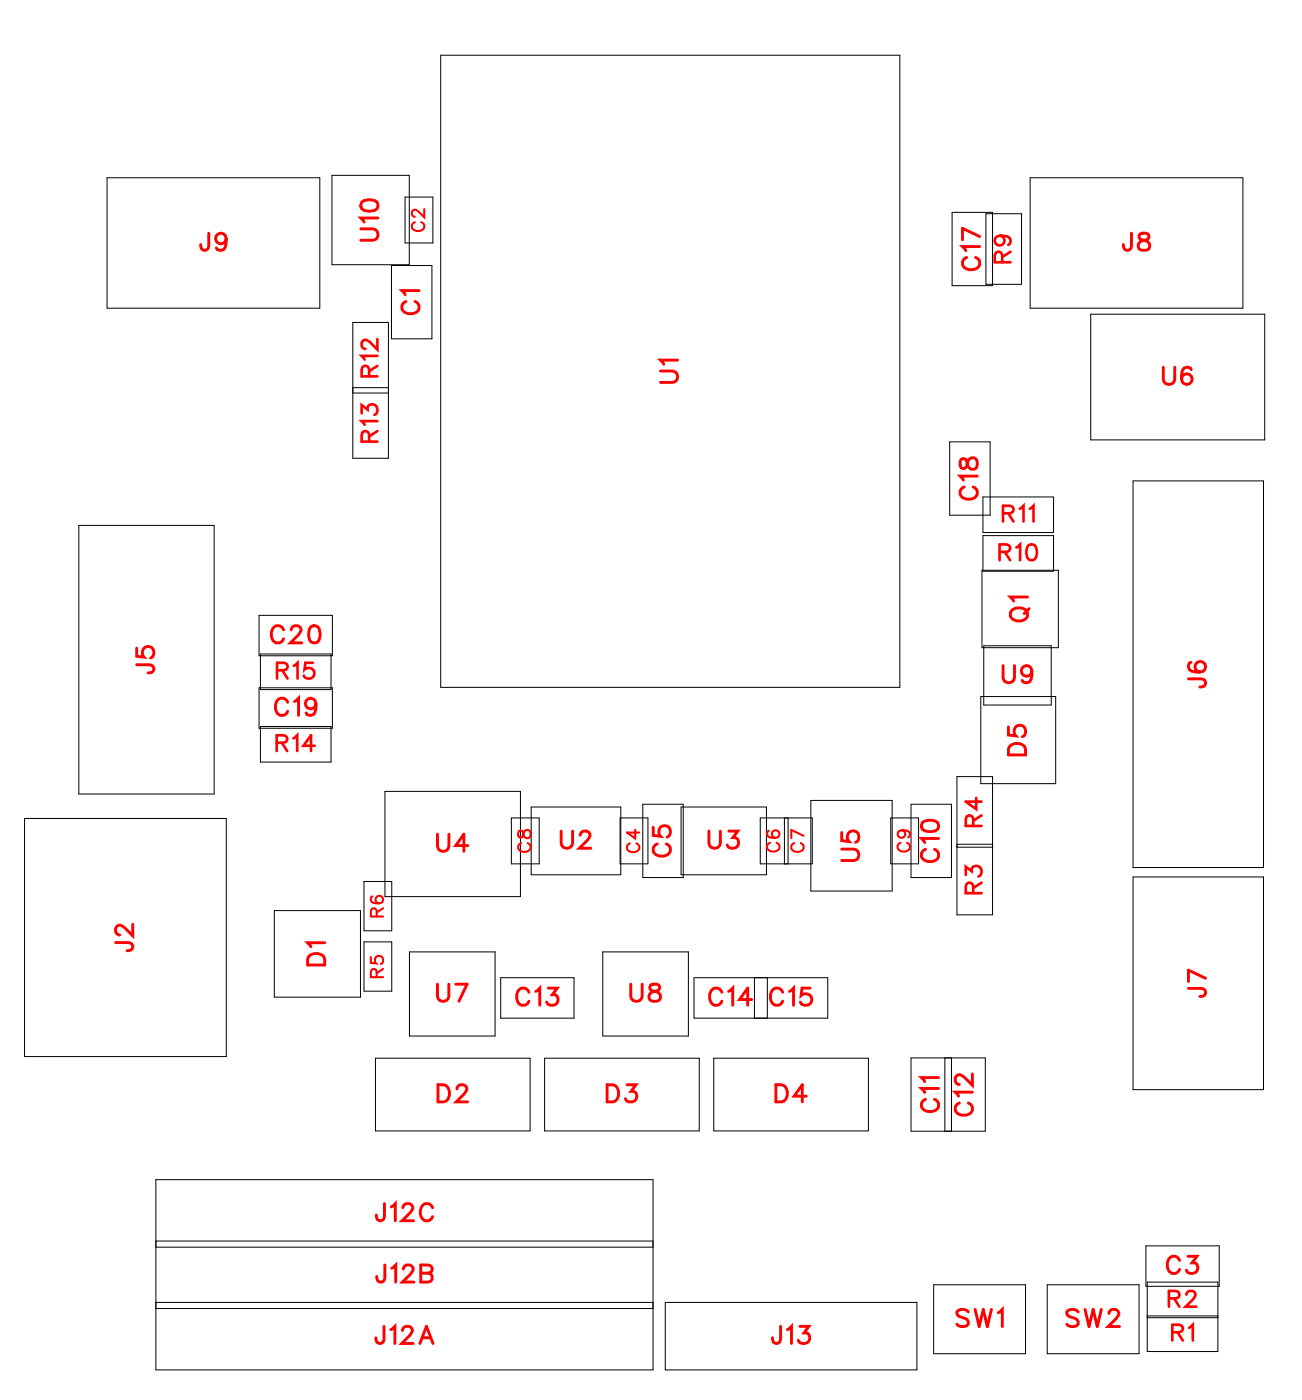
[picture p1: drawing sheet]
<svg xmlns="http://www.w3.org/2000/svg" width="54mm" height="58mm" viewBox="0 0 54 58" stroke-linecap="round" stroke-linejoin="round" font-family="sans-serif">
<g fill="none" stroke="#000" stroke-width=".04">
<path d="M4.4 7.4h8.8v5.4h-8.8zM13.7 7.3h3.2v3.7h-3.2zM14.6 16.3h1.5M14.6 13.3h1.5v5.7h-1.5zM14.6 16h1.5M16.2 11h1.7v3h-1.7zM16.8 8.2h1.1v1.9h-1.1zM18.2 2.3h19v26.2h-19zM39.3 18.3h1.7v3h-1.7zM39.4 8.8h1.7v3h-1.7zM40.8 8.8h1.5v3h-1.5zM42.6 7.4h8.8v5.4h-8.8z"/>
<path d="M45.1 13h7.2v5.2h-7.2zM46.9 19.9h5.4v16h-5.4zM1 33.9h8.4v9.8h-8.4zM3.3 21.7h5.6v11.2h-5.6zM10.7 25.5h3.1v1.6h-3.1zM10.7 28.5h3.1v1.6h-3.1zM10.8 27.1h2.9v1.4h-2.9zM10.8 30.1h2.9v1.4h-2.9zM11.4 37.7h3.5v3.6h-3.5zM15.1 36.5h1.1v2h-1.1zM15.1 39h1.1v2h-1.1zM15.9 32.8h5.6v4.3h-5.6z"/>
<path d="M16.9 39.4h3.6v3.5h-3.6zM21.2 33.9h1.1v1.9h-1.1zM22 33.4h3.7v2.8h-3.7zM24.9 39.4h3.6v3.5h-3.6zM25.7 33.9h1.1v1.9h-1.1zM26.6 33.3h1.7v3h-1.7zM28.2 33.4h3.5v2.8h-3.5zM31.5 33.9h2.1v1.9h-2.1zM32.5 33.9v1.9M32.6 33.9v1.9M33.6 33.1h3.3v3.8h-3.3zM36.9 33.9h1.1v1.9h-1.1z"/>
<path d="M37.7 33.3h1.7v3h-1.7zM39.6 32.1h1.5v5.8h-1.5zM39.6 34.9h1.5M39.6 35.1h1.5M40.6 28.8h3.1v3.6h-3.1zM40.6 23.6h3.2v3.2h-3.2zM40.7 20.6h2.9v1.4h-2.9zM40.7 22.2h2.9v1.4h-2.9zM40.7 26.7h2.8v2.5h-2.8zM46.9 36.3h5.4v8.8h-5.4zM6.5 53.9h20.5M6.5 48.8h20.5v7.9h-20.5z"/>
<path d="M6.5 51.4h20.5M6.5 54.2h20.5M6.5 51.6h20.5M15.5 43.8h6.4v3h-6.4zM20.7 40.5h3.1v1.6h-3.1zM22.5 43.8h6.4v3h-6.4zM27.5 53.9h10.4v2.8h-10.4zM28.7 40.5h5.6v1.6h-5.6zM29.5 43.8h6.4v3h-6.4zM31.2 40.5v1.6M31.8 40.5v1.6M37.7 43.8h3.1v3h-3.1z"/>
<path d="M38.6 53.2h3.8v2.8h-3.8zM39.1 43.8v3M39.4 43.8v3M43.3 53.2h3.8v2.8h-3.8zM47.4 51.6h3.1v1.6h-3.1zM47.5 53.1h2.9v2.8h-2.9zM47.5 54.5h2.9"/>
</g>
<g fill="none" stroke="#f00" stroke-width=".12">
<path d="M8.6 9.7v.6h-.2l-.1-.2M9.4 9.9a.22 .22 0 0 1-.3 .2 .22 .22 0 0 1-.1-.4 .22 .22 0 0 1 .3 .1l.1 .1a.34 .34 0 0 1-.3 .5l-.1-.1M14.9 9.5h.5l.2 .2-.1 .2h-.6M15 8.4l.2-.1a.3 .3 0 0 1 .4 .2 .38 .38 0 0 1-.3 .2 .38 .38 0 0 1-.4-.2zM15.6 9h-.7l.2 .2M16.8 12.5a.26 .26 0 0 0-.2 .3 .26 .26 0 0 0 .3 .2h.2a.26 .26 0 0 0 .2-.2 .26 .26 0 0 0-.1-.3M17.3 12h-.7l.2 .2M27.3 15.4h.5l.2 .2-.1 .2h-.6M28 14.9h-.7l.2 .2M39.8 19v.4h.1l.3-.4a.24 .24 0 0 1 .3 .2 .24 .24 0 0 1-.3 .2l-.1-.1-.1-.3zM40 10.7a.26 .26 0 0 0-.2 .3 .26 .26 0 0 0 .3 .2h.2a.26 .26 0 0 0 .2-.2 .26 .26 0 0 0-.1-.3M40.4 19.7h-.7l.2 .2"/>
<path d="M40.5 10.2h-.7l.2 .2M40.5 9.8l-.7-.3v.4M46.8 9.7v.6h-.2l-.1-.2M47.2 9.7v.2l.3 .1 .1 .1a.24 .24 0 0 1-.3 .3 .24 .24 0 0 1-.2-.3l.4-.3v-.1zM48.1 15.2v.5l.2 .2 .3-.1v-.6M49.3 15.3v-.1a.35 .35 0 0 0-.5 .3 .35 .35 0 0 0 .3 .4 .22 .22 0 0 0 .2-.2 .22 .22 0 0 0-.2-.2 .22 .22 0 0 0-.2 .2M4.8 39l.6 .1 .1 .2-.2 .1M5.5 38.3v.4l-.3-.3-.3-.1-.1 .1v.2l.2 .1M5.7 27.5h.6v.3l-.2 .1M5.7 26.8v.4h.3a.25 .25 0 0 1 0-.4 .25 .25 0 0 1 .3 .1 .25 .25 0 0 1-.1 .3M11.7 26.1a.26 .26 0 0 0-.3-.2 .26 .26 0 0 0-.2 .3v.1a.26 .26 0 0 0 .2 .3 .26 .26 0 0 0 .3-.2M11.9 29.1a.26 .26 0 0 0-.3-.2 .26 .26 0 0 0-.2 .3v.1a.26 .26 0 0 0 .2 .3 .26 .26 0 0 0 .3-.2"/>
<path d="M12.1 26.1l.1-.2h.1l.2 .1-.1 .3-.4 .3h.5M12.2 29l.2-.1v.7M12.8 39.5h.2h.3l.1 .4h-.7zM12.9 25.9h.1a.37 .37 0 0 1 .2 .4 .37 .37 0 0 1-.2 .3 .45 .45 0 0 1-.1-.7zM13.1 29.1a.22 .22 0 0 1-.3 .2 .22 .22 0 0 1-.1-.3 .22 .22 0 0 1 .3 0l.1 .1a.34 .34 0 0 1-.3 .5l-.1-.1M13.4 39h-.7l.2 .2M18.1 34.5v.5l.2 .2 .2-.1 .1-.6M19.4 35h-.5l.3-.5v.7M23.2 34.4v.5l.2 .2 .3-.1v-.6M24 34.6l.1-.2h.2l.1 .1-.1 .3-.3 .3h.4M27 34.2v.4h.3a.25 .25 0 0 1 0-.4 .25 .25 0 0 1 .4 .1 .25 .25 0 0 1-.1 .3M27.2 34.9a.26 .26 0 0 0-.2 .3 .26 .26 0 0 0 .3 .2h.2a.26 .26 0 0 0 .2-.2 .26 .26 0 0 0-.1-.3"/>
<path d="M29.3 34.4v.5l.2 .2 .3-.1v-.6M30.2 34.4h.3l-.2 .3a.24 .24 0 0 1 .2 .4 .24 .24 0 0 1-.4-.1M34.8 35.1h.5l.2 .3-.1 .2h-.6M34.8 34.5v.3h.3a.25 .25 0 0 1 0-.3 .25 .25 0 0 1 .4 0 .25 .25 0 0 1-.1 .4M38.2 34.1l.2-.1a.3 .3 0 0 1 .4 .2 .38 .38 0 0 1-.3 .2 .38 .38 0 0 1-.4-.2zM38.3 35.2a.26 .26 0 0 0-.2 .3 .26 .26 0 0 0 .3 .2h.2a.26 .26 0 0 0 .2-.2 .26 .26 0 0 0-.1-.3M38.8 34.7h-.7l.2 .2M39.9 20.2a.26 .26 0 0 0-.2 .3 .26 .26 0 0 0 .3 .2h.2a.26 .26 0 0 0 .2-.2 .26 .26 0 0 0-.1-.3M41.5 27.6v.5l.2 .2 .2-.1 .1-.6M41.7 30.1v.3l.3 .1a.25 .25 0 0 1 0-.4 .25 .25 0 0 1 .4 0 .25 .25 0 0 1-.1 .4M41.8 30.8h.2h.3l.1 .4h-.7zM41.9 25.2a.35 .35 0 0 1 .4 0 .35 .35 0 0 1 .2 .4 .33 .33 0 0 1-.5 .1 .33 .33 0 0 1-.1-.5z"/>
<path d="M42.5 24.7h-.7l.1 .2M42.6 25.2l-.2 .2M42.7 27.8a.22 .22 0 0 1-.3 .2 .22 .22 0 0 1-.1-.4 .22 .22 0 0 1 .4 .1v.1a.34 .34 0 0 1-.3 .5l-.1-.1M49.2 28.1h.6l.1 .3h-.2M49.3 27.4h-.1a.35 .35 0 0 0 .3 .5 .35 .35 0 0 0 .4-.3 .22 .22 0 0 0-.2-.2 .22 .22 0 0 0-.2 .2 .22 .22 0 0 0 .2 .2M15.9 54.9v.6l-.3 .1v-.2M15.9 49.8v.7h-.3v-.2M15.9 52.4v.6h-.2l-.1-.2M16.2 55l.1-.1v.7M16.2 50l.2-.2v.7M16.2 52.5l.2-.1v.7M16.7 55.1l.1-.2h.1l.2 .1-.1 .3-.4 .3h.5"/>
<path d="M16.7 50l.1-.2h.1l.2 .2-.1 .2-.4 .3h.5M16.7 52.5l.1-.1h.2l.1 .1-.1 .2-.3 .4h.4M17.4 55.6l.2-.7 .3 .7M17.4 52.7l.5 .1v.1l-.2 .2h-.3v-.7h.5v.2l-.2 .1M17.5 55.4h.3M17.9 50a.26 .26 0 0 0-.3-.2 .26 .26 0 0 0-.2 .3v.2a.26 .26 0 0 0 .2 .2 .26 .26 0 0 0 .3-.1M18.1 40.7v.5l.2 .2 .2-.1 .1-.6M18.1 44.9h.3a.38 .38 0 0 1 .2 .4 .38 .38 0 0 1-.2 .3h-.3zM18.9 40.7h.4l-.3 .7M18.9 45.1l.1-.2h.2l.1 .1-.1 .3-.3 .3h.5M21.9 41.1a.26 .26 0 0 0-.3-.2 .26 .26 0 0 0-.2 .3v.1a.26 .26 0 0 0 .2 .3 .26 .26 0 0 0 .3-.2M22.2 41l.1-.1v.7"/>
<path d="M22.7 40.9h.4l-.2 .3a.24 .24 0 0 1 .1 .4 .24 .24 0 0 1-.4-.1M25.1 44.9h.3a.38 .38 0 0 1 .2 .4 .38 .38 0 0 1-.2 .3h-.3zM25.9 44.9h.4l-.2 .3a.24 .24 0 0 1 .2 .4 .24 .24 0 0 1-.4-.1M26.1 40.7v.5l.2 .2 .2-.1 .1-.6M26.9 40.8v.2l.3 .1 .1 .1a.24 .24 0 0 1-.2 .3 .24 .24 0 0 1-.2-.3l.4-.3v-.1zM29.9 41.1a.26 .26 0 0 0-.3-.2 .26 .26 0 0 0-.2 .3v.1a.26 .26 0 0 0 .2 .3 .26 .26 0 0 0 .3-.2M30.2 41l.1-.1v.7M31.1 41.4h-.5l.3-.5v.7M32.1 44.9h.2a.38 .38 0 0 1 .3 .4 .38 .38 0 0 1-.3 .3h-.2zM32.3 54.9v.6l-.3 .1v-.2M32.4 41.1a.26 .26 0 0 0-.3-.2 .26 .26 0 0 0-.2 .3v.1a.26 .26 0 0 0 .2 .3 .26 .26 0 0 0 .3-.2M32.6 55l.2-.1v.7"/>
<path d="M32.7 41l.1-.1v.7M33.1 54.9h.4l-.2 .3a.24 .24 0 0 1 .1 .4 .24 .24 0 0 1-.4-.1M33.4 45.4h-.5l.3-.5v.7M33.5 40.9h-.3v.3a.25 .25 0 0 1 .3 0 .25 .25 0 0 1 0 .4 .25 .25 0 0 1-.4-.1M38.3 45.5a.26 .26 0 0 0-.2 .3 .26 .26 0 0 0 .3 .2h.2a.26 .26 0 0 0 .2-.2 .26 .26 0 0 0-.1-.3M38.8 45.1h-.7l.2 .1M38.8 44.6h-.7l.2 .2M39.7 45.7a.26 .26 0 0 0-.2 .3 .26 .26 0 0 0 .3 .2h.2a.26 .26 0 0 0 .2-.2 .26 .26 0 0 0-.1-.3M40.1 54.3l-.2-.1-.3 .1 .1 .2 .3 .1 .1 .2-.2 .1-.3-.1M40.2 45.2h-.7l.2 .2M40.2 44.5v.4l-.3-.3-.2-.1-.2 .1v.2l.2 .1M40.4 54.2l.1 .7 .2-.7 .2 .7 .1-.7"/>
<path d="M41.3 54.3l.2-.1v.7M44.6 54.3l-.2-.1-.3 .1 .1 .2 .4 .2v.1l-.2 .1-.3-.1M44.9 54.2l.2 .7 .1-.7 .2 .7 .2-.7M45.9 54.4l.1-.2h.2l.1 .1-.1 .3-.3 .3h.4M48.8 52.2a.26 .26 0 0 0-.3-.2 .26 .26 0 0 0-.2 .3v.1a.26 .26 0 0 0 .2 .3 .26 .26 0 0 0 .3-.2M49.2 52h.3l-.2 .3a.24 .24 0 0 1 .2 .4 .24 .24 0 0 1-.4-.1M49.2 40.9h.6l.1 .3h-.2M49.9 40.5l-.7-.3v.4"/>
</g>
<g fill="none" stroke="#f00" stroke-width=".08">
<path d="M17.2 9.2a.19 .19 0 0 0-.2 .2 .19 .19 0 0 0 .2 .2h.2a.19 .19 0 0 0 .2-.2 .19 .19 0 0 0-.2-.2M17.6 8.7v.3l-.5-.3-.1 .2 .2 .1M15.3 39.6v.3h.3a.18 .18 0 0 1 0-.3 .18 .18 0 0 1 .2 0 .18 .18 0 0 1 0 .3M15.4 37.1a.22 .22 0 0 0 .2 .3 .22 .22 0 0 0 .2-.3 .16 .16 0 0 0-.3 .1 .16 .16 0 0 0 .2 .2M15.6 37.9v-.3h-.2l-.1 .3h.6M15.9 37.6l-.3 .2M21.5 34.4v.2h.1a.21 .21 0 0 1 .1-.2 .21 .21 0 0 1 .2 0l.1 .2-.1 .1-.2-.1-.1-.2zM21.6 34.9a.19 .19 0 0 0-.2 .2 .19 .19 0 0 0 .2 .2h.2a.19 .19 0 0 0 .2-.2 .19 .19 0 0 0-.2-.2M26.1 34.9a.19 .19 0 0 0-.2 .2 .19 .19 0 0 0 .2 .2h.2a.19 .19 0 0 0 .2-.2 .19 .19 0 0 0-.2-.2M26.3 34.3v.4l-.4-.2h.6M31.8 34.4a.22 .22 0 0 0 .2 .3 .22 .22 0 0 0 .2-.3 .16 .16 0 0 0-.3 .1 .16 .16 0 0 0 .2 .2M31.9 34.9a.19 .19 0 0 0-.2 .2 .19 .19 0 0 0 .2 .1h.2a.19 .19 0 0 0 .2-.1 .19 .19 0 0 0-.2-.2"/>
<path d="M32.9 34.9a.19 .19 0 0 0-.2 .2 .19 .19 0 0 0 .2 .2h.2a.19 .19 0 0 0 .2-.2 .19 .19 0 0 0-.2-.2M33.3 34.6l-.6-.2v.3M37.3 34.9a.19 .19 0 0 0-.2 .2 .19 .19 0 0 0 .2 .1h.2a.19 .19 0 0 0 .2-.1 .19 .19 0 0 0-.2-.2M37.3 34.4a.16 .16 0 0 1 .1 .2 .16 .16 0 0 1-.2 0 .16 .16 0 0 1 0-.2h.4v.3M15.6 40.4v-.2l-.2-.1-.1 .3h.6M15.9 40.1l-.3 .2"/>
</g>
<g fill="none" stroke="#f00" stroke-width=".11">
<path d="M15 17.1v-.3l.2 .2a.22 .22 0 0 1 .4-.2 .22 .22 0 0 1-.1 .4M15.3 15.6l-.1-.4h-.2v.4h.6M15.3 18.3l-.1-.4h-.2v.4h.6M15.6 14.7h-.6l.1 .2M15.6 14v.5l-.5-.4-.1 .2 .1 .1M15.6 17.4h-.6l.1 .2M15.6 15.1l-.3 .3M15.6 17.8l-.3 .3M41.4 9.8a.2 .2 0 0 1 .2 .2 .21 .21 0 0 1-.4 .1 .2 .2 0 0 1 .1-.3h.1a.31 .31 0 0 1 .4 .2l-.1 .1M41.5 10.9l-.1-.4h-.2v.4h.6M41.8 10.4l-.3 .2M11.5 30.7h.3l.1-.2-.4-.1v.7"/>
<path d="M11.5 27.7h.3l.1-.2-.4-.1v.7M11.7 30.7l.2 .4M11.7 27.7l.2 .4M12.1 30.6l.2-.2v.7M12.2 27.6l.1-.2v.7M12.9 27.4h-.3v.3a.23 .23 0 0 1 .4 0 .23 .23 0 0 1-.1 .4 .23 .23 0 0 1-.3-.1M13 30.9h-.4l.3-.5v.7M40 36.2v-.3l.2 .2a.22 .22 0 0 1 .4-.2 .22 .22 0 0 1-.1 .4M40.3 37l-.1-.4h-.2v.4h.6M40.3 34.2l-.1-.4h-.2v.4h.6M40.4 33v.5l-.4-.3h.6M40.6 36.5l-.3 .3"/>
<path d="M40.6 33.8l-.3 .2M41.4 22.8h.3l.1-.2-.4-.1v.7M41.5 21.2h.4v-.2l-.4-.1v.7M41.6 22.8l.2 .4M41.7 21.2l.2 .4M42.1 22.7l.1-.2v.7M42.2 21.1l.2-.2v.7M42.6 22.6a.32 .32 0 0 1 .4 .2 .32 .32 0 0 1-.3 .4l-.2-.1v-.3zM42.6 21.1l.2-.2v.7M48.4 53.7h.3l.1-.2-.4-.1v.7M48.5 55.1h.4v-.2l-.4-.1v.7M48.6 53.7l.2 .4"/>
<path d="M48.7 55.1l.2 .4M49.1 53.6l.1-.2 .3 .2-.4 .5h.4M49.2 55l.2-.2v.7"/>
</g>
<g font-size="1.2" fill="#fff">
<text x="8.2" y="10.7">J9</text>
<text x="15.9" y="10" transform="rotate(-90 15.9 10)">U10</text>
<text x="40.8" y="11.2" transform="rotate(-90 40.8 11.2)">C17</text>
<text x="46.4" y="10.7">J8</text>
<text x="17.6" y="13" transform="rotate(-90 17.6 13)">C1</text>
<text x="28.3" y="15.9" transform="rotate(-90 28.3 15.9)">U1</text>
<text x="48.1" y="16.2">U6</text>
<text x="40.7" y="20.7" transform="rotate(-90 40.7 20.7)">C18</text>
<text x="6.7" y="27.9" transform="rotate(-90 6.7 27.9)">J5</text>
<text x="11.2" y="26.9">C20</text>
<text x="11.3" y="29.9">C19</text>
<text x="41.4" y="28.6">U9</text>
<text x="42.8" y="25.8" transform="rotate(-90 42.8 25.8)">Q1</text>
<text x="50.2" y="28.5" transform="rotate(-90 50.2 28.5)">J6</text>
<text x="18" y="35.5">U4</text>
<text x="23.2" y="35.4">U2</text>
<text x="28" y="35.5" transform="rotate(-90 28 35.5)">C5</text>
<text x="29.3" y="35.4">U3</text>
<text x="35.8" y="35.7" transform="rotate(-90 35.8 35.7)">U5</text>
<text x="39.1" y="35.7" transform="rotate(-90 39.1 35.7)">C10</text>
<text x="42.7" y="31.3" transform="rotate(-90 42.7 31.3)">D5</text>
<text x="5.8" y="39.4" transform="rotate(-90 5.8 39.4)">J2</text>
<text x="13.7" y="40" transform="rotate(-90 13.7 40)">D1</text>
<text x="18" y="41.7">U7</text>
<text x="21.3" y="41.9">C13</text>
<text x="26" y="41.7">U8</text>
<text x="29.3" y="41.9">C14 C15</text>
<text x="50.2" y="41.3" transform="rotate(-90 50.2 41.3)">J7</text>
<text x="18.1" y="45.9">D2</text>
<text x="25.1" y="45.9">D3</text>
<text x="32" y="45.9">D4</text>
<text x="39.1" y="46.1" transform="rotate(-90 39.1 46.1)">C11</text>
<text x="40.5" y="46.2" transform="rotate(-90 40.5 46.2)">C12</text>
<text x="15.5" y="50.8">J12C</text>
<text x="15.5" y="53.4">J12B</text>
<text x="48.2" y="53">C3</text>
<text x="15.5" y="55.9">J12A</text>
<text x="31.9" y="55.9">J13</text>
<text x="39.5" y="55.2">SW1</text>
<text x="44.1" y="55.2">SW2</text>
</g>
<g font-size="1.1" fill="#fff">
<text x="42.1" y="10.9" transform="rotate(-90 42.1 10.9)">R9</text>
<text x="15.9" y="18.3" transform="rotate(-90 15.9 18.3)">R13 R12</text>
<text x="41.3" y="23.5">R10</text>
<text x="41.5" y="21.9">R11</text>
<text x="11.4" y="28.4">R15</text>
<text x="11.4" y="31.4">R14</text>
<text x="40.9" y="34.2" transform="rotate(-90 40.9 34.2)">R4</text>
<text x="40.9" y="37" transform="rotate(-90 40.9 37)">R3</text>
<text x="48.3" y="54.4">R2</text>
<text x="48.5" y="55.8">R1</text>
</g>
<g font-size=".9" fill="#fff">
<text x="17.8" y="9.6" transform="rotate(-90 17.8 9.6)">C2</text>
<text x="22.2" y="35.3" transform="rotate(-90 22.2 35.3)">C8</text>
<text x="26.7" y="35.3" transform="rotate(-90 26.7 35.3)">C4</text>
<text x="32.5" y="35.3" transform="rotate(-90 32.5 35.3)">C6</text>
<text x="33.5" y="35.3" transform="rotate(-90 33.5 35.3)">C7</text>
<text x="37.9" y="35.3" transform="rotate(-90 37.9 35.3)">C9</text>
<text x="16.1" y="40.5" transform="rotate(-90 16.1 40.5)">R5</text>
<text x="16.1" y="38" transform="rotate(-90 16.1 38)">R6</text>
</g>
</svg>
